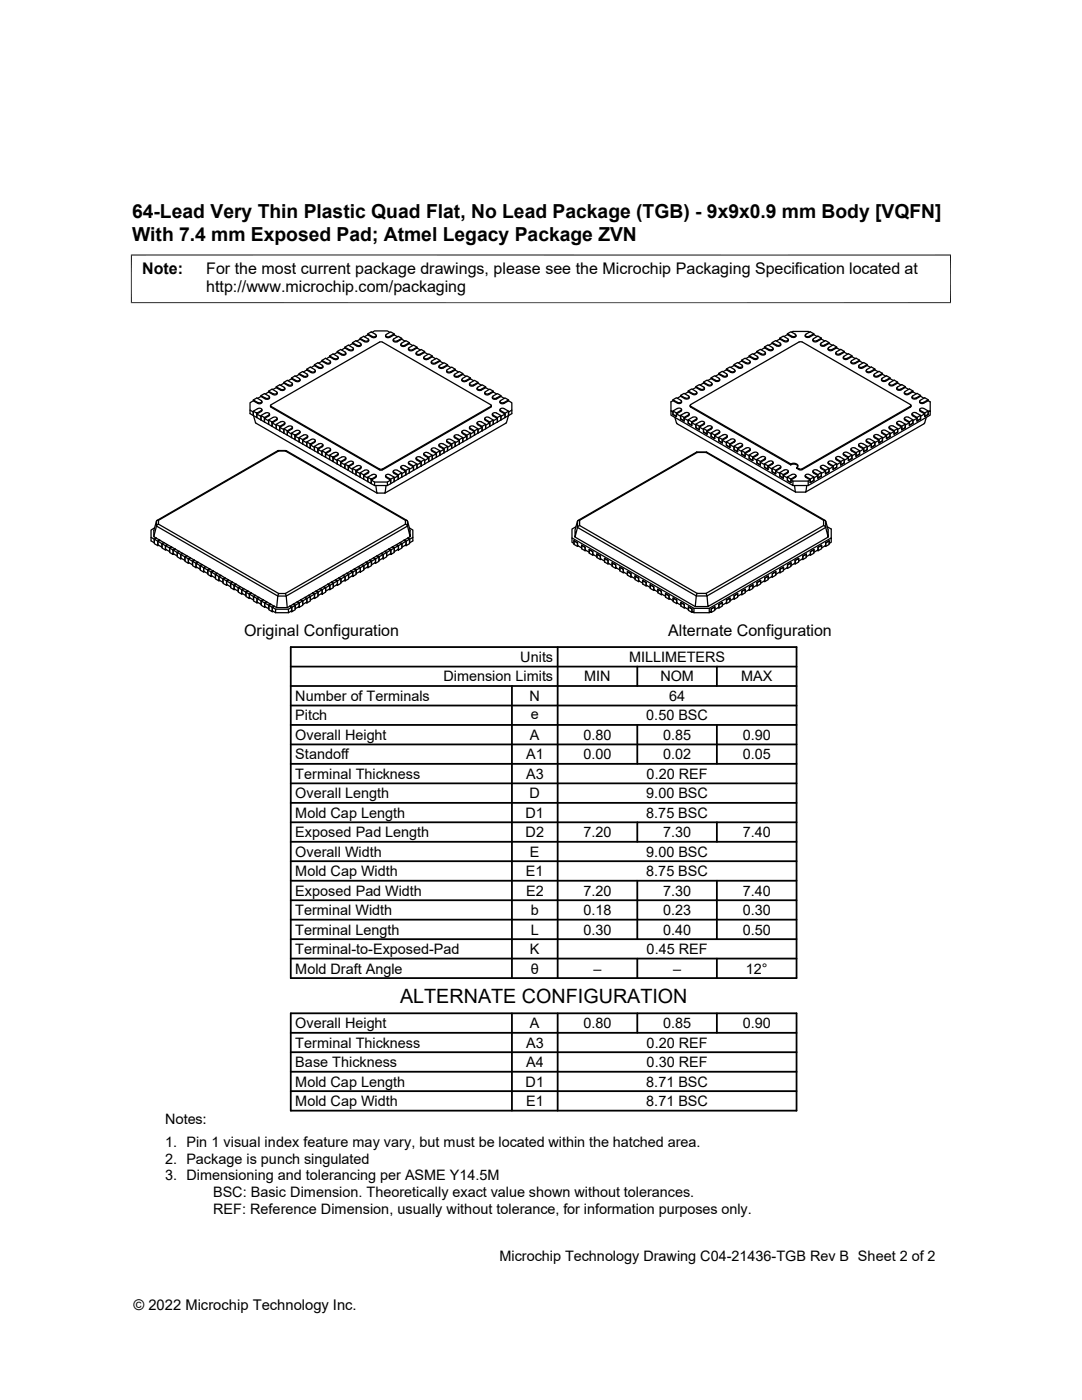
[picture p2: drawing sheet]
<svg xmlns="http://www.w3.org/2000/svg" width="216mm" height="279mm" viewBox="0 0 216 279" stroke-linecap="round" stroke-linejoin="round" font-family="sans-serif">
<g fill="none" stroke="#000" stroke-width=".25">
<path d="M50.5 79.8l.9 .5a.47 .47 0 0 0 .5 .1 .47 .47 0 0 0 .3-.3l-1-.7-.7 .4v.2M51.4 79.5l.7-.4 .8 .5M52.1 79l.8 .4M53.6 78.1l.9 .4a.47 .47 0 0 0 .5 .2 .47 .47 0 0 0 .3-.4l-1-.6-.7 .4v.1M53.6 79l-.8-.5-.7 .5v.1M53.6 79.1l.2 .1a.47 .47 0 0 1-.4 .4 .47 .47 0 0 1-.4-.2M53.8 79.2a.49 .49 0 0 1-.3 .5 .49 .49 0 0 1-.5-.1M54.4 77.7l.7-.3 .9 .5M55.1 77.2l.9 .5M55.3 78.4a.49 .49 0 0 1-.3 .4 .49 .49 0 0 1-.5-.1l-.9-.5-.7 .4M56.6 76.5v-.2l.7-.4 1 .6a.47 .47 0 0 1-.3 .4 .47 .47 0 0 1-.5-.1M56.6 76.3l.9 .5"/>
<path d="M56.7 77.3l-.9-.5-.7 .4v.2M56.7 77.3l.1 .1a.47 .47 0 0 1-.3 .4 .47 .47 0 0 1-.5-.1M56.8 77.5a.49 .49 0 0 1-.3 .4 .49 .49 0 0 1-.5 0M57.5 76l.7-.4 .8 .5M58.2 75.4l.8 .5a.47 .47 0 0 0 .5 .1 .47 .47 0 0 0 .3-.3l-.9-.7-.7 .4v.2M58.4 76.6a.49 .49 0 0 1-.3 .5 .49 .49 0 0 1-.6-.1l-.9-.5-.6 .4M59.7 74.7v-.2l.7-.4 1 .7a.47 .47 0 0 1-.4 .4 .47 .47 0 0 1-.4-.2M59.7 74.5l.9 .6M59.9 75.7a.51 .51 0 0 1-.3 .5 .51 .51 0 0 1-.6-.1M60.5 74.2l.7-.3 .9 .5M61.2 73.7l.9 .5a.47 .47 0 0 0 .5 .1 .47 .47 0 0 0 .3-.4l-.1-.1M61.4 74.8a.51 .51 0 0 1-.3 .5 .51 .51 0 0 1-.5-.1l-.9-.5-.7 .4"/>
<path d="M62.1 73.4l.6-.4 .9 .5M62.7 72.8l.9 .5a.47 .47 0 0 0 .5 .1 .47 .47 0 0 0 .3-.4l-1-.6-.7 .4v.2M62.8 73.8l-.9-.5-.7 .4v.2M62.9 74a.51 .51 0 0 1-.3 .4 .51 .51 0 0 1-.5-.1M63.6 72.5l.6-.4 .9 .5M64.2 71.9l.9 .5M64.4 73.1a.49 .49 0 0 1-.3 .4 .49 .49 0 0 1-.5-.1M65.1 71.6l.7-.4 .8 .5M65.8 71l.9 .5a.47 .47 0 0 0 .4 .1 .47 .47 0 0 0 .4-.3l-1-.7-.7 .4v.2M65.8 72l.1 .2a.47 .47 0 0 1-.3 .3 .47 .47 0 0 1-.5-.1M65.8 72l-.8-.5-.8 .4v.2M66 72.2a.49 .49 0 0 1-.3 .5 .49 .49 0 0 1-.6-.1"/>
<path d="M66.6 70.7l.7-.4 .9 .5M67.3 70.1l.9 .6M67.5 71.3a.49 .49 0 0 1-.3 .5 .49 .49 0 0 1-.5-.1M68.8 69.3l.9 .5a.47 .47 0 0 0 .5 .1 .47 .47 0 0 0 .3-.4l-1-.6-.7 .4v.1M68.9 70.3l-.9-.6-.7 .4v.2M68.9 70.3l.1 .1a.47 .47 0 0 1-.3 .4 .47 .47 0 0 1-.5-.1M69 70.5a.49 .49 0 0 1-.3 .4 .49 .49 0 0 1-.5-.1M69.7 69l.6-.4 .9 .5M70.3 68.4l.9 .5M70.5 69.6a.49 .49 0 0 1-.3 .4 .49 .49 0 0 1-.5-.1l-.9-.5-.6 .4M71.9 67.7v-.2l.7-.4 .9 .7a.47 .47 0 0 1-.3 .3 .47 .47 0 0 1-.5-.1M71.9 67.5l.8 .5"/>
<path d="M71.9 68.5l.1 .1a.47 .47 0 0 1-.3 .4 .47 .47 0 0 1-.5-.1M71.9 68.5l-.9-.5-.7 .4v.2M72.1 68.7a.49 .49 0 0 1-.3 .5 .49 .49 0 0 1-.6-.1M73.4 66.6l.9 .5a.47 .47 0 0 0 .4 .2 .47 .47 0 0 0 .4-.4l-1-.7-.7 .4v.2M73.6 68a.58 .58 0 0 1-.9 .2l-.8-.5-.7 .4M73.6 67.8v.2M74.2 66.3l.5-.3h2.6l.5 .3M75.1 67a.51 .51 0 0 1-.3 .4 .51 .51 0 0 1-.5-.1l-.9-.5-.7 .4M76.9 67a.5 .5 0 0 0 .3 .4 .5 .5 0 0 0 .6-.1l.9-.5 .6 .4M78.5 67.8a.5 .5 0 0 0 .3 .5 .5 .5 0 0 0 .5-.1l.9-.5 .6 .4M78.6 67.6l-.1 .2a.47 .47 0 0 0 .3 .3 .47 .47 0 0 0 .5-.1M78.7 66.6l-.7-.4-1 .7a.47 .47 0 0 0 .3 .4 .47 .47 0 0 0 .5-.2l.9-.5v.2"/>
<path d="M80 68.7a.51 .51 0 0 0 .3 .5 .51 .51 0 0 0 .5-.1l.9-.5 .7 .4M80.1 68.5l-.1 .1a.47 .47 0 0 0 .3 .4 .47 .47 0 0 0 .5-.1l.9-.5v.2M80.2 67.7v-.2l-.9 .5M80.2 67.5l-.7-.4-.9 .5M81.5 69.6a.52 .52 0 0 0 .3 .4 .52 .52 0 0 0 .5 0l.9-.6 .7 .4M81.7 68.4l-.7-.4-.9 .5M83 70.5v.1M83 70.6a.58 .58 0 0 0 .9 .2l.8-.5 .7 .4M83.2 70.3l-.1 .1a.47 .47 0 0 0 .3 .4 .47 .47 0 0 0 .5-.1l.8-.6v.2M83.2 69.3l-.7-.4-1 .6a.47 .47 0 0 0 .4 .4 .47 .47 0 0 0 .4-.1l.9-.5v.1M84.5 71.3a.51 .51 0 0 0 .3 .5 .51 .51 0 0 0 .6-.1M84.7 70.1l-.7-.4-.8 .6"/>
<path d="M86.1 72.2a.5 .5 0 0 0 .3 .5 .5 .5 0 0 0 .5-.1l.9-.5 .7 .4M86.3 71l-.7-.4-1 .7a.47 .47 0 0 0 .3 .3 .47 .47 0 0 0 .5-.1l.9-.5v.2M86.9 71.6l-.6-.4-.9 .5M87.6 73.1a.49 .49 0 0 0 .3 .4 .49 .49 0 0 0 .5-.1M87.8 71.9l-.7-.4-1 .7a.47 .47 0 0 0 .3 .3 .47 .47 0 0 0 .5-.1l.9-.5v.2M89.1 74a.49 .49 0 0 0 .3 .4 .49 .49 0 0 0 .5-.1M89.3 73v-.2l-.9 .5M89.3 72.8l-.7-.4-1 .6a.47 .47 0 0 0 .3 .4 .47 .47 0 0 0 .5-.1M90 73.4l-.7-.4-.9 .5M90.6 74.8a.49 .49 0 0 0 .3 .5 .49 .49 0 0 0 .6-.1M90.8 73.7l-.7-.4-1 .6a.47 .47 0 0 0 .4 .4 .47 .47 0 0 0 .4-.1l.9-.5v.2M91.5 74.2l-.7-.3-.8 .5"/>
<path d="M92.2 75.7a.49 .49 0 0 0 .3 .5 .49 .49 0 0 0 .5-.1M92.4 74.5l-.7-.4-1 .7a.47 .47 0 0 0 .3 .4 .47 .47 0 0 0 .5-.2M92.4 74.7v-.2l-.9 .6M93 75.1l-.6-.4-.9 .5M93.7 76.6a.49 .49 0 0 0 .3 .5 .49 .49 0 0 0 .5-.1l.9-.5 .7 .4M93.9 75.4l-.7-.4-1 .7a.47 .47 0 0 0 .3 .3 .47 .47 0 0 0 .5-.1l.9-.5v.2M94.5 76l-.6-.4-.9 .5M95.2 77.5v.2M95.2 77.7a.6 .6 0 0 0 .8 .2l.9-.5 .7 .3M95.4 77.3l-.2 .1a.47 .47 0 0 0 .4 .4 .47 .47 0 0 0 .4-.1l.9-.5v.2M95.4 76.3l-.7-.4-1 .6a.47 .47 0 0 0 .3 .4 .47 .47 0 0 0 .5-.1M95.4 76.5v-.2l-.9 .5"/>
<path d="M96.7 78.4a.51 .51 0 0 0 .3 .4 .51 .51 0 0 0 .6-.1l.8-.5 .7 .4M96.9 77.2l-.7-.4-.9 .5M98.2 79.2v.2M98.3 79.4a.6 .6 0 0 0 .8 .2l.8-.5 .7 .4M98.4 79.1l-.1 .1a.47 .47 0 0 0 .3 .4 .47 .47 0 0 0 .5-.2l.8-.4v.1M98.4 78.1l-.7-.4-.9 .6a.47 .47 0 0 0 .3 .4 .47 .47 0 0 0 .5-.2l.8-.4v.1M99.9 79l-.6-.5-.9 .5M101.5 79.8l-.7-.4-1 .7a.47 .47 0 0 0 .3 .3 .47 .47 0 0 0 .5-.1M101.5 80v-.2l-.9 .5M134.3 79.8l.7-.4 .8 .5M134.3 80v-.2l.8 .5M134.3 80l.8 .5"/>
<path d="M134.3 80l-.4 .2v1.8M135.8 79.1l-.7 .4M135.8 78.9l.7-.4 1 .6a.49 .49 0 0 1-.8 .3l-.9-.5v.2M135.8 79.1l.9 .5a.51 .51 0 0 0 .8-.4M135.8 79.9l.2 .1a.47 .47 0 0 1-.3 .4 .47 .47 0 0 1-.5-.1M137.3 78.2l-.6 .4M137.3 78.2v-.2l.9 .5M137.3 78.2l.9 .5M137.3 78l.7-.4 .9 .5M138.9 77.3l-.7 .4M138.9 77.3v-.1l.8 .5M138.9 77.3l.8 .5a.51 .51 0 0 0 .9-.4"/>
<path d="M138.9 77.2l.7-.4 .9 .6a.47 .47 0 0 1-.3 .4 .47 .47 0 0 1-.5-.2M138.9 78.1l.1 .2a.47 .47 0 0 1-.3 .3 .47 .47 0 0 1-.5-.1M139 78.3a.49 .49 0 0 1-.2 .5 .49 .49 0 0 1-.6-.1M140.4 76.5l-.7 .3M140.4 76.3l.7-.4 .9 .6a.47 .47 0 0 1-.3 .4 .47 .47 0 0 1-.5-.1l-.8-.5v.2M140.4 76.5l.8 .4a.53 .53 0 0 0 .9-.3M141.9 75.6l.9 .5a.53 .53 0 0 0 .8-.4M141.9 75.6l-.7 .3M141.9 75.4l.7-.4 .9 .5M141.9 75.6v-.2l.9 .5M143.4 74.7l.9 .5a.58 .58 0 0 0 .8-.2M143.4 74.7l-.7 .4"/>
<path d="M143.4 74.5l.7-.4 .9 .5M143.4 75.5l.2 .1a.47 .47 0 0 1-.4 .4 .47 .47 0 0 1-.4-.1M144.9 73.8l.9 .5M144.9 73.8l-.6 .4M144.9 73.6l.7-.4 1 .7a.48 .48 0 0 1-.8 .2l-.9-.5v.2M145 74.6l.1 .2a.47 .47 0 0 1-.3 .3 .47 .47 0 0 1-.5-.1l-.9-.5v.2M145.1 74.8v.2M146.5 72.9v-.2l.8 .6M146.5 72.9l.8 .5a.51 .51 0 0 0 .6 .1 .51 .51 0 0 0 .3-.5M146.5 72.9l-.7 .4M146.5 72.7l.7-.4 .8 .6M146.7 73.9a.51 .51 0 0 1-.3 .5 .51 .51 0 0 1-.6-.1"/>
<path d="M148 71.9l.7-.4 1 .6a.49 .49 0 0 1-.9 .3l-.8-.5v.2M148 72.1l.8 .5M148 72.1l-.7 .3M148 72.9l.1 .1a.47 .47 0 0 1-.3 .4 .47 .47 0 0 1-.5-.2M149.5 71.2v-.2l.9 .5M149.5 71.2l.9 .5M149.5 71l.7-.4 1 .6a.47 .47 0 0 1-.3 .4 .47 .47 0 0 1-.5-.1M149.5 71.2l-.7 .4M149.7 72.2a.49 .49 0 0 1-.3 .4 .49 .49 0 0 1-.5-.1M151 70.3l.9 .5a.51 .51 0 0 0 .8-.4M151 70.1l.7-.4 .9 .5M151 70.3l-.6 .4"/>
<path d="M151.2 71.3a.49 .49 0 0 1-.3 .5 .49 .49 0 0 1-.5-.1M152.5 69.2l.7-.4 1 .7a.47 .47 0 0 1-.3 .3 .47 .47 0 0 1-.5-.1M152.5 69.4v-.2l.9 .5M152.5 69.4l.9 .5M152.5 69.4l-.6 .4M152.6 70.2l.1 .2a.48 .48 0 0 1-.3 .3 .48 .48 0 0 1-.5-.1l-.9-.5v.2M154.1 68.4l.7-.4 .8 .5M154.1 68.5l.9 .5a.51 .51 0 0 0 .8-.3M154.1 68.5l-.7 .4M154.3 69.5a.49 .49 0 0 1-.3 .5 .49 .49 0 0 1-.6-.1M155.6 67.7v-.2l.9 .5M155.6 67.7l.9 .5a.53 .53 0 0 0 .8-.4"/>
<path d="M155.6 67.5l.7-.4 .9 .5M155.6 67.7l-.7 .4M155.6 68.5l.2 .1a.48 .48 0 0 1-.4 .4 .48 .48 0 0 1-.5-.1l-.8-.5v.1M157.1 66.8l.9 .5M157.1 66.6l.7-.4 1 .6a.47 .47 0 0 1-.3 .4 .47 .47 0 0 1-.5-.1l-.9-.5v.2M157.1 66.8l-.7 .4M157.1 67.6l.2 .1a.47 .47 0 0 1-.4 .4 .47 .47 0 0 1-.4-.1M158 66.3l.2-.2h3.1l.2 .2M158.8 66.9a.51 .51 0 0 1-.3 .5 .51 .51 0 0 1-.5-.1M160 68.3h-.6l-21.6 12.4-.1 .2 .1 .2M160.1 68.2l21.6 12.5 .1 .2-.1 .2M160.7 66.9a.49 .49 0 0 0 .3 .5 .49 .49 0 0 0 .5-.1"/>
<path d="M162.4 66.6l-.7-.4-.9 .5a.26 .26 0 0 0-.1 .3 .26 .26 0 0 0 .3 .2l.5-.1 .9-.5v.2M162.4 66.8l-.9 .5M162.4 66.8l.6 .4M163.9 68.5a.26 .26 0 0 0-.1 .3 .26 .26 0 0 0 .3 .1h.4l.9-.5v.1M163.9 67.5l-.7-.4-.9 .5a.26 .26 0 0 0-.1 .3 .26 .26 0 0 0 .4 .2l.4-.1M163.9 67.7l-.9 .5a.51 .51 0 0 1-.5 0 .51 .51 0 0 1-.3-.4M163.9 67.7v-.2l-.9 .5M163.9 67.7l.7 .4M165.2 69.5v.2M165.4 69.3a.26 .26 0 0 0-.1 .4 .26 .26 0 0 0 .3 .1h.4l.9-.6v.2M165.4 68.5l-.9 .5a.53 .53 0 0 1-.8-.3M165.4 68.4l-.7-.4-.8 .5"/>
<path d="M165.4 68.5l.7 .4M166.9 70.2a.26 .26 0 0 0-.1 .4 .26 .26 0 0 0 .3 .1l.5-.1 .9-.5v.2M166.9 69.4l-.8 .5a.58 .58 0 0 1-.9-.2M166.9 69.2l-.7-.4-.8 .5M166.9 69.4l.7 .4M168.5 70.1l-.7-.4-.9 .5M168.5 70.3l-.9 .5a.53 .53 0 0 1-.8-.4M168.5 70.3l.6 .4M169.8 72.2a.49 .49 0 0 0 .3 .4 .49 .49 0 0 0 .5-.1M170 71l-.7-.4-.9 .5a.26 .26 0 0 0-.1 .3 .26 .26 0 0 0 .3 .2l.5-.1 .9-.5v.2M170 71.2l-.9 .5a.51 .51 0 0 1-.5 0 .51 .51 0 0 1-.3-.4M170 71.2l.7 .4"/>
<path d="M171.5 71.9l-.7-.4-1 .6a.47 .47 0 0 0 .3 .4 .47 .47 0 0 0 .5-.1M171.5 72.1v-.2l-.9 .5M171.5 72.1l-.9 .5M171.5 72.1l.7 .3M172.8 73.9a.49 .49 0 0 0 .3 .5 .49 .49 0 0 0 .6-.1M173 72.7l-.7-.4-.8 .6a.26 .26 0 0 0-.1 .3 .26 .26 0 0 0 .3 .1l.4-.1M173 72.9l-.9 .5a.51 .51 0 0 1-.5 .1 .51 .51 0 0 1-.3-.5M173 72.9v-.2l-.8 .6M173 72.9l.7 .4M174.6 73.6l-.7-.4-.9 .5a.26 .26 0 0 0-.1 .4 .26 .26 0 0 0 .3 .1l.5-.1M174.6 73.8v-.2l-.9 .5M174.6 73.8l-.9 .5"/>
<path d="M174.6 73.8l.6 .4M176 75.5l-.1 .1a.47 .47 0 0 0 .3 .4 .47 .47 0 0 0 .5-.1M176.1 74.5l-.7-.4-1 .7a.47 .47 0 0 0 .3 .3 .47 .47 0 0 0 .5-.1l.9-.5v.2M176.1 74.7l-.9 .5a.51 .51 0 0 1-.8-.4M176.1 74.7l.6 .4M177.4 76.6v.2M177.6 76.4l-.2 .1a.47 .47 0 0 0 .4 .4 .47 .47 0 0 0 .4-.1l.9-.5v.2M177.6 75.6l-.9 .5a.51 .51 0 0 1-.8-.4M177.6 75.4l-.7-.4-.9 .5M177.6 75.6v-.2l-.9 .5M177.6 75.6l.7 .3M179.1 76.5l-.9 .4a.58 .58 0 0 1-.8-.1"/>
<path d="M179.1 76.3l-.7-.4-.9 .5M179.1 76.5l.7 .3M180.4 78.3v.2M180.6 78.1l-.1 .2a.47 .47 0 0 0 .3 .3 .47 .47 0 0 0 .5-.1l.9-.5v.2M180.6 77.2l-.7-.4-.9 .6a.47 .47 0 0 0 .3 .4 .47 .47 0 0 0 .5-.2M180.6 77.3l-.8 .5a.53 .53 0 0 1-.9-.4M180.6 77.3v-.1l-.8 .5M180.6 77.3l.7 .4M182.2 78.2l-.9 .5a.58 .58 0 0 1-.8-.2M182.2 78l-.7-.4-.9 .5M182.2 78.2l.6 .4M183.6 79.9l-.1 .1a.47 .47 0 0 0 .3 .4 .47 .47 0 0 0 .5-.1l.9-.5v.2"/>
<path d="M183.7 78.9l-.7-.4-1 .6a.47 .47 0 0 0 .3 .4 .47 .47 0 0 0 .5-.1l.9-.5v.2M183.7 79.1l-.9 .5a.53 .53 0 0 1-.8-.4M183.7 79.1l.7 .4M185.2 80l-.9 .5a.51 .51 0 0 1-.8-.4M185.2 79.8l-.7-.4-.9 .5M185.2 80l.4 .2v1.8M50.5 82.1l1.1-.6 .6 .1-.1 .4-.9 .5v.8l-.7-.4v-.8l.7 .4M50.6 83l.5 1.5 24.1 13.9h1.6M52.3 80.1a.49 .49 0 0 1-.3 .5 .49 .49 0 0 1-.6-.1l-.9-.5-.6 .4v1.5l.6 .3v.7l-.6-.3v-.7M52.3 81.7l-.1 .4-1 .5 .9 .5v.7l-.9-.5v-.7M52.9 82.4l-.8 .5M53 82.4h.4l.3 .1-.1 .3"/>
<path d="M53.6 83.8l1.1-.6 .5 .2v.3l-.9 .5v.9l-.7-.4v-.9l.7 .4M53.6 82.8l-.8 .5v.9l-.7-.4v-.9l.7 .4M53.8 82.6l-.1 .4-.9 .5 .8 .5v.7l-.8-.5v-.7M54 80.9l.1 .4 21.8 12.5h.4l21.6-12.5 .1-.4M54 80.8l21.7-12.5 .4-.1 21.9 12.7-21.7 12.7h-.4l-21.8-12.5zM55.3 83.5l-.1 .3-.9 .6 .8 .5v.7l-.8-.5v-.7M55.5 89.9l-24.2 14M55.5 89.9l.1 .1M55.5 89.9h1.5M55.6 90h1.3M55.6 90l-24 13.8M56 84.2l-.9 .5"/>
<path d="M56 84.2l.5-.1 .3 .3-1 .7v.9l-.7-.4v-.9l.7 .4M56.8 84.4l-.1 .3-.9 .6 .8 .4v.7l-.8-.4v-.7M56.9 90l24 13.8M57.1 89.9l24.1 14M57.1 89.9l-.2 .1M57.5 85.1l-.9 .5M57.5 85.1l.5-.1 .4 .3-1.1 .7v.8l-.7-.4v-.8l.7 .4M58.2 86.4l1-.5 .6 .1-.1 .4-.8 .4v.9l-.7-.4v-.9l.7 .4M58.4 85.3l-.1 .3-1 .5 .9 .5v.7l-.9-.5v-.7M59.7 87.3l1.1-.5 .5 .1v.3l-.9 .5v.9l-.7-.4v-.9l.7 .4M59.7 86.5l-.8 .5 .8 .5v.7l-.8-.5v-.7M59.9 86.1l-.2 .4"/>
<path d="M61.4 87l-.1 .4-.9 .5 .8 .5v.7l-.8-.5v-.7M62.7 89.1l1.1-.6 .6 .1-.1 .4-.9 .5v.9l-.7-.4v-.9l.7 .4M62.8 88.1v-.3l-.5-.2-1.1 .6M62.8 88.1l-.9 .5v.9l-.7-.4v-.9l.7 .4M62.8 88.3l-.9 .5 .8 .5v.7l-.8-.5v-.7M62.9 87.9l-.1 .4M64.4 88.8l-.1 .3-.9 .6 .8 .4v.7l-.8-.4v-.7M65.1 89.5l-.9 .5M65.1 89.5l.5-.1 .3 .1-.1 .4M65.8 90.8l1.1-.5 .5 .1v.3l-.9 .5v.9l-.7-.4v-.9l.7 .4M65.8 89.9l-.8 .5v.8l-.8-.4v-.8l.8 .4M65.8 90l-.8 .6 .8 .4v.7l-.8-.5v-.6"/>
<path d="M66 89.7l-.2 .3M67.5 90.6l-.1 .3-.9 .5 .8 .5v.7l-.8-.5v-.7M68.2 91.2l-.9 .5M68.2 91.2l.4-.1 .3 .2v.3M68.9 91.6l-.9 .5v.9l-.7-.4v-.9l.7 .4M69 91.4l-.1 .3-.9 .6 .8 .5v.7l-.8-.5v-.7M69.7 92.1l-.9 .5M69.7 92.1l.5-.1 .3 .3-1 .7v.9l-.7-.4v-.9l.7 .4M70.5 92.3l-.1 .3-.9 .6 .8 .5v.7l-.8-.5v-.7M71.2 93l-.9 .5M71.2 93l.5-.1 .4 .3-1.1 .7v.9l-.7-.4v-.9l.7 .4M72.1 93.2l-.1 .3-1 .6 .9 .4v.7l-.9-.4v-.7"/>
<path d="M72.7 93.9l.5-.1 .4 .3-1 .7v.8l-.7-.4v-.8l.7 .4M72.7 93.9l-.8 .5M73.4 95.2l1.1-.5 .5 .1v.3l-.9 .5v.9l-.7-.4v-.9l.7 .4M73.6 94.2l-1 .7 .8 .5v.7l-.8-.5v-.7M73.6 94.1v.1M74.1 95.8v.7l.6 .4h2.6l.7-.4M74.7 96.2v.7M75 95.3l-.9 .5 .6 .4h2.6l.7-.4-.9-.5M75 96.9l.2 1.4M75.1 94.9l-.2 .4M75.2 98.3v.1M76.9 98.3l-.1 .1"/>
<path d="M76.9 94.9l.2 .4M77 94.8l.6-.1 1.1 .5v.9l-.7 .4v-.9l-1-.5zM77 96.9l-.1 1.4M77.3 96.2v.7M78 95.8v.7M78.5 94.1l.1 .3M78.6 94.3l.9 .5v.8M78.6 94.4l.9 .5-.8 .5v.7l.8-.5M78.7 95.2l-.7 .4M79.3 93.9a.47 .47 0 0 0-.5-.1 .47 .47 0 0 0-.3 .3l.1 .2M79.3 93.9l.9 .5v.8l-.7 .4M79.5 94.9v.7"/>
<path d="M80 93.2l.1 .4 .9 .5-.8 .4v.7l.8-.4M80.1 93l.5-.1 1.1 .6v.9l-.7 .4v-.9l-.9-.6zM80.2 94.4l-.7 .4M81 94.1v.7M81.5 92.3l.1 .4 .9 .5-.8 .5v.7l.8-.5M81.7 93.5l-.7 .4M82.3 92.1a.47 .47 0 0 0-.4-.1 .47 .47 0 0 0-.4 .4l1 .6v.9M82.3 92.1l.9 .5v.9l-.7 .4M82.5 93.2v.7M83 91.4v.2M83 91.6l.2 .2M83.2 91.8l.8 .5-.8 .5v.7l.8-.5"/>
<path d="M83.2 91.6l.8 .5v.9M83.2 91.6l-.1-.1a.47 .47 0 0 1 .3-.4 .47 .47 0 0 1 .5 .1l.8 .5v.9l-.7 .4M83.2 92.6l-.7 .4M84 92.3v.7M84.5 90.6l.2 .3 .9 .5-.9 .5v.7l.9-.5M84.6 90.4l.6-.1 1.1 .5v.9l-.7 .4v-.9l-1-.5zM84.7 91.7l-.7 .4M85.6 91.4v.7M86.1 89.7l.1 .3 .9 .6-.8 .4v.7l.8-.5M86.2 89.9l-.1-.2a.47 .47 0 0 1 .3-.4 .47 .47 0 0 1 .5 .2l.9 .5v.8l-.7 .4M86.2 89.9l.9 .5v.8M86.3 90.8l-.7 .4"/>
<path d="M87.1 90.6v.6M87.6 88.8l.1 .3 .9 .6-.8 .4v.7l.8-.4M87.8 90l-.7 .4M88.4 88.6a.47 .47 0 0 0-.5-.1 .47 .47 0 0 0-.3 .4l1 .6v.9M88.4 88.6l.9 .5v.9l-.7 .4M88.6 89.7v.7M89.1 87.9l.2 .4M89.2 87.8l.5-.2 1.1 .6v.9l-.7 .4v-.9l-.9-.6zM89.3 88.3l.8 .5-.8 .5v.7l.8-.5M89.3 89.1l-.7 .4M90.1 88.8v.7M90.6 87l.1 .4 1 .5-.9 .5v.7l.9-.5"/>
<path d="M90.8 88.2l-.7 .4M91.5 86.8a.47 .47 0 0 0-.5-.1 .47 .47 0 0 0-.3 .4l1 .6v.9M91.5 86.8l.9 .5v.9l-.7 .4M91.7 87.9v.7M92.2 86.1l.1 .4M92.2 86l.6-.1 1.1 .5v.9l-.7 .4v-.9l-1-.5zM92.3 86.5l.9 .5-.8 .5v.7l.8-.5M92.4 87.3l-.7 .4M93.2 87v.7M93.7 85.3l.1 .3 .9 .5-.8 .5v.7l.8-.5M93.9 86.4l-.7 .4M94.5 85.1a.47 .47 0 0 0-.5-.1 .47 .47 0 0 0-.3 .3l1 .7v.8"/>
<path d="M94.5 85.1l.9 .5v.8l-.7 .4M94.7 86.1v.7M95.2 84.4v.2M95.2 84.6l.2 .2M95.3 84.8l.9 .5-.8 .4v.7l.8-.4M95.3 84.6l.9 .5v.9M95.4 85.6l-.7 .4M96 84.2l.9 .5v.9l-.7 .4M96 84.2a.47 .47 0 0 0-.4-.1 .47 .47 0 0 0-.4 .4l.2 .1M96.2 85.3v.7M96.7 83.5l.2 .4 .8 .5-.8 .5v.7l.8-.5M96.8 83.4l.5-.2 1.1 .6v.9l-.7 .4v-.9l-.9-.6z"/>
<path d="M96.9 84.7l-.7 .4M97.7 84.4v.7M98.2 82.6v.2M98.3 82.8l.1 .2M98.4 83l.9 .5-.9 .5v.7l.9-.5M98.4 82.8l.9 .5v.9M98.4 83.8l-.7 .4M99.1 82.4a.47 .47 0 0 0-.5-.1 .47 .47 0 0 0-.3 .4l.1 .1M99.1 82.4l.8 .5v.9l-.6 .4M99.3 83.5v.7M99.8 81.7v.4l1 .5-.9 .5v.7l.9-.5M99.8 80.1a.49 .49 0 0 0 .2 .5 .49 .49 0 0 0 .6-.1"/>
<path d="M99.9 82.9l-.6 .4M100.6 81.6a.47 .47 0 0 0-.5-.2 .47 .47 0 0 0-.3 .4l1 .7v.8M100.6 81.6l.9 .5v.8l-.7 .4M100.6 80.5l.9-.5 .6 .4v1.5l-.6 .3v.7l.6-.4v-.6M100.8 82.6v.7M101.5 83l-.6 1.5-24.1 13.9M101.5 82.1l-.7 .4M134.3 82l.7 .4M134.7 83.3l.4 1.2 23.6 13.7-.2-1.3M135 82.6l.8 .5v.5l.7 .4M135 83.1l-.7-.4v-.5l-.4-.2v.8l24.3 14.1v-.9l-.4-.2M135.1 81.5l-.8 .5v.7l.7 .4"/>
<path d="M135.2 81.5l.4-.1 .4 .3-1 .7v.7M135.8 82.9l.7 .4M135.8 82.1l-.8 .5v.5M136 80.1a.49 .49 0 0 1-.3 .5 .49 .49 0 0 1-.5-.1M136 81.7l-.2 .4M136.5 83.5l.8 .4v.6l.7 .4M137.3 83.8l.7 .4M137.4 82.8l-.9 .5v.7M137.4 82.8l.1-.4-.6-.1-1.1 .6v.7l.7 .4M137.5 82.6l-.1 .3-.9 .6v.5M137.7 80.9l.1 .4 20 11.5M137.8 81.1l20 11.5v.2"/>
<path d="M138 84.3l.9 .5v.6l.7 .4M138.2 83.3l-.9 .5v.7l.7 .4M138.2 83.3l.5-.1 .3 .3-1 .7v.7M138.9 84.6l1.1-.5h.3l.3 .2-1 .8v.7l-.7-.4zM138.9 84.6l.7 .5M139 90.2h2M139 83.5l-.1 .4-.9 .4v.6M139.1 90.3h-.1l-23.7 13.6M139.6 85.2l.8 .5v.5l.7 .4M140.4 85.5l.7 .4M140.6 84.3l-.1 .4-.9 .5v.6M140.9 90.3h.1l23.7 13.6"/>
<path d="M141.1 86.1l.8 .5v.5l.7 .4M141.2 85h.5l.4 .2-1 .7v.7M141.2 85l-.8 .5v.7l.7 .4M141.9 86.4l1.1-.6 .4 .1 .2 .2-1 .7v.7l-.7-.4zM141.9 86.4l.7 .4M142.1 85.2l-.2 .4-.8 .5v.5M142.6 87l.8 .5v.5l.7 .4M143.4 87.3l.7 .4M143.6 86.1l-.1 .3-.9 .6v.5M144.1 87.9l.8 .4v.6l.7 .4M144.9 88.2l.7 .4M145 87.2l.1-.4-.6-.1-1.1 .6v.7l.7 .4"/>
<path d="M145 87.4l-.9 .5v.5M145 87.2l-.9 .5v.7M145.1 87.2l-.1 .2M145.1 87v.2M145.6 88.8l.9 .4v.5l.7 .4M146.5 89l.7 .5M146.5 88.1l.1-.4-.6-.1-1.1 .6v.7l.7 .4M146.5 88.1l-.9 .5v.7M146.7 87.9l-.2 .3-.9 .6v.5M147.2 89.6l.8 .5v.5l.7 .4M148 89.9l.7 .4M148 88.9l.1-.3-.5-.1-1.1 .5v.7l.7 .4"/>
<path d="M148 88.9l-.8 .6v.6M148 89.1l-.8 .5v.5M148.2 88.8l-.2 .3M148.7 90.5l.8 .5v.5l.7 .4M149.5 90.8l.7 .4M149.5 89.8l.1-.3-.5-.2-1.1 .6v.7l.7 .4M149.5 89.8l-.8 .5v.7M149.7 89.6l-.1 .4-.9 .5v.5M150.2 91.4l.8 .5v.5l.7 .4M150.4 90.3l-.9 .5v.7l.7 .4M150.4 90.3l.5-.1 .3 .3-1 .7v.7M151 91.7l1.1-.6h.4l.2 .3-1 .7v.7l-.7-.4z"/>
<path d="M151 91.7l.7 .4M151.2 90.5l-.1 .4-.9 .5v.5M151.7 92.3l.8 .4v.6l.7 .4M152.5 92.6l.7 .4M152.7 91.4v.3l-1 .6v.5M153.2 93.1l.9 .5v.5l.7 .5M153.4 92.1l-.9 .5v.7l.7 .4M153.4 92.1l.5-.1 .3 .1-.1 .4M154.1 93.5l1.1-.6h.4l.2 .2-1 .8v.7l-.7-.5zM154.1 93.5l.7 .4M154.1 92.5l-.9 .5v.7M154.3 92.3l-.2 .3-.9 .5v.6"/>
<path d="M154.8 94l.8 .5v.5l.7 .4M155.6 94.3l.7 .4M155.8 93.1l-.1 .4-.9 .5v.6M156.3 94.9l.8 .5v.5l.7 .4M157.1 95.2l.7 .4M157.1 94.2l.1-.3-.5-.2-1.1 .6v.7l.7 .4M157.2 94.2l-.9 .5v.7M157.2 94.4l-.9 .5v.5M157.3 94l-.2 .4M157.8 92.6a.96 .96 0 0 1 1.4 .4l-.2 .3M157.8 92.8a1.07 1.07 0 0 1 1.4 .2M158 94.7l-.9 .5v.7l.7 .4"/>
<path d="M158 94.7l.5-.1 .3 .3-1 .7v.7M158.2 96h3.1M158.7 98.2h2M158.8 94.9l-.1 .4-.9 .5v.5M160 93.6h-.5l-.5-.3v.2l.5 .3 .5-.1M160.7 94.9l.1 .4 .9 .5v.5M161 96.9l-.3 1.3M161.3 96v.9h-3.1M161.5 94.7a.47 .47 0 0 0-.5-.1 .47 .47 0 0 0-.3 .4l1 .6v.7M161.5 94.7l.9 .5v.7M161.7 95.8l-.4 .2M162.2 94l.1 .4 .9 .5v.5"/>
<path d="M162.4 95.2l-.7 .4M162.4 95.9l-.7 .4M163.2 94.9l-.8 .5v.5M163.7 93.1l.2 .4 .8 .5v.6M163.9 95v-.7l-.9-.5a.48 .48 0 0 0-.8 .3l1 .6v.7M163.9 94.3l-.7 .4M163.9 95l-.7 .4M164.7 94l-.8 .5v.5M165.2 92.3v.1M165.2 92.4l.2 .2M165.4 92.5l.8 .5v.7M165.4 92.6l.8 .5v.6"/>
<path d="M165.4 93.5l-.7 .4M165.4 94.1l-.7 .5M165.4 94.1v-.6l-.9-.6a.47 .47 0 0 0-.4-.1 .47 .47 0 0 0-.4 .4l1 .7v.7M166.1 92.1l.8 .5v.7M166.1 92.1a.47 .47 0 0 0-.5-.1 .47 .47 0 0 0-.3 .3l.1 .2M166.2 93.1l-.8 .5v.5M166.8 91.4l.1 .4 .9 .5v.5M166.9 92.6l-.7 .4M166.9 93.3l-.7 .4M167.8 92.3l-.9 .4v.6M168.3 90.5l.1 .4 .9 .5v.5M168.5 92.4v-.7l-.9-.5a.47 .47 0 0 0-.5-.1 .47 .47 0 0 0-.3 .3l1 .7v.7"/>
<path d="M168.5 91.7l-.7 .4M168.5 92.4l-.7 .4M169.1 90.3a.47 .47 0 0 0-.5-.1 .47 .47 0 0 0-.3 .4l1 .6v.7M169.1 90.3l.9 .5v.7M169.3 91.4l-.8 .5v.5M169.8 89.6l.1 .4 .9 .5v.5M169.9 89.8l.9 .5v.7M170 90.8l-.7 .4M170 91.5l-.7 .4M170.6 89.4a.47 .47 0 0 0-.5-.1 .47 .47 0 0 0-.3 .4l.1 .1M170.6 89.4l.9 .5v.7M170.8 90.5l-.8 .5v.5"/>
<path d="M171.3 88.8l.2 .3M171.5 89.1l.8 .5v.5M171.5 89.9l-.7 .4M171.5 90.6l-.7 .4M172.3 89.6l-.8 .5v.5M172.8 87.9l.1 .3 1 .6v.5M173 88.1l.9 .5v.7M173 89l-.7 .5M173 89.7l-.7 .4M173 89.7v-.7l-.8-.5a.49 .49 0 0 0-.9 .3l1 .7v.6M173.7 87.7a.47 .47 0 0 0-.5-.1 .47 .47 0 0 0-.3 .3l.1 .2M173.7 87.7l.9 .5v.7"/>
<path d="M173.9 88.8l-.9 .4v.5M174.4 87l.1 .4M174.5 87.4l.9 .5v.5M174.6 88.2l-.7 .4M174.6 88.9l-.7 .4M175.4 87.9l-.8 .4v.6M175.9 86.1l.1 .4 .9 .5v.5M176.1 88v-.7l-.9-.5a.49 .49 0 0 0-.8 .3l1 .6v.7M176.1 87.3l-.7 .4M176.1 88l-.7 .4M176.9 87l-.8 .5v.5M177.4 85.2v.2"/>
<path d="M177.4 85.4l.2 .2M177.5 85.4l.9 .5v.7M177.5 85.6l.9 .5v.5M177.6 87.1v-.7l-.9-.5a.48 .48 0 0 0-.4-.1 .48 .48 0 0 0-.4 .4l1 .6v.7M177.6 86.4l-.7 .4M177.6 87.1l-.7 .4M178.2 85l.9 .5v.7M178.2 85a.47 .47 0 0 0-.4-.1 .47 .47 0 0 0-.4 .4l.2 .1M178.4 86.1l-.8 .5v.5M178.9 84.3l.2 .4 .8 .5v.6M179.1 85.5l-.7 .4M179.1 86.2l-.7 .4"/>
<path d="M179.9 85.2l-.8 .5v.5M180.4 83.5v.2M180.5 83.7l.1 .1M180.6 83.9l.9 .4v.6M180.6 83.7l.9 .5v.7M180.6 85.4l-.7 .4M180.6 85.4v-.8l-.8-.4a.47 .47 0 0 0-.5-.2 .47 .47 0 0 0-.3 .4l.9 .7v.7M180.6 84.6l-.7 .5M181.3 83.3l.9 .5v.7M181.3 83.3a.47 .47 0 0 0-.5-.1 .47 .47 0 0 0-.3 .3l.1 .2M181.5 84.3l-.9 .5v.6M181.7 81.1l-21.6 12.5"/>
<path d="M181.8 80.9l-.1 .4-21.6 12.4M182 82.6l.1 .4 .9 .5v.5M182.1 82.8l.9 .5v.7M182.1 82.8l-.1-.1a.47 .47 0 0 1 .3-.4 .47 .47 0 0 1 .5 .1l.9 .5v.7M182.2 84.5l-.7 .4M182.2 83.8l-.7 .4M183 83.5l-.8 .4v.6M183.5 81.7l.1 .4M183.6 82.1l.9 .5v.5M183.7 83.6l-.7 .4M183.7 82.9l-.7 .4M184.4 84.6l-23.6 13.6"/>
<path d="M184.5 84.4l-.1 .1M184.5 82.6l-.8 .5v.5M184.8 83.3l-.3 1.1M185.2 82.7v-.7l-.9-.5a.49 .49 0 0 0-.8 .3l1 .6v.7M185.2 82.7v-.5l.4-.2v.8l-24.3 14.1M185.2 82.7l-.7 .4M185.2 82l-.7 .4M30.1 107.3v.6l.7 .4v-.7l.4-.2M30.8 107.6l.7 .4v.9l-.7-.4zM30.8 105.4l-.7 .4v1.5l.7 .3 .4-.2M31.2 107.4l.7 .4M31.2 105l-.5 2.1 .5 .3"/>
<path d="M31.2 104l-.5 1.9v1.2M31.2 104v1M31.2 105l24.2 14h1.7M31.6 104.6l-.4 .4M31.6 103.8l-.4 .2M31.6 103.8v.8M31.6 104.6l24 13.8M31.7 108.8l-.2 .1M31.9 107.8l-.4 .2 .8 .5 .4-.2M31.9 107.8l.8 .5M31.9 107.8l-.4 .2v.7l.8 .5v-.7l.4-.2M32.3 108.5l.7 .4v.9l-.7-.4z"/>
<path d="M32.7 108.3l.7 .4M33.2 109.7l-.2 .1M33.4 108.7l-.4 .2 .8 .5 .4-.2M33.4 108.7l.8 .5M33.4 108.7l-.4 .2v.7l.8 .5v-.7l.4-.2M33.8 109.4l.7 .4v.9l-.7-.4zM34.2 109.2l.7 .4M34.7 110.6l-.2 .1M34.9 109.6l-.4 .2 .9 .5 .4-.3M34.9 109.6l.9 .4M34.9 109.6l-.4 .2v.7l.9 .5v-.7l.4-.3M35.4 110.3l.7 .4v.8l-.7-.4z"/>
<path d="M35.8 110l.6 .4M36.2 111.4l-.1 .1M36.4 110.4l-.3 .3 .8 .4 .4-.2M36.4 110.4l.9 .5M36.4 110.4l-.3 .3v.7l.8 .4v-.7l.4-.2M36.9 111.1l.7 .4v.9l-.7-.4zM37.3 110.9l.7 .4M37.7 112.3l-.1 .1M38 111.3l-.4 .2 .8 .5 .4-.2M38 111.3l.8 .5M38 111.3l-.4 .2v.7l.8 .5v-.7l.4-.2M38.4 112l.7 .4v.9l-.7-.4z"/>
<path d="M38.8 111.8l.7 .4M39.3 113.2l-.2 .1M39.5 112.2l-.4 .2 .8 .5 .4-.2M39.5 112.2l.8 .5M39.5 112.2l-.4 .2v.7l.8 .5v-.7l.4-.2M39.9 112.9l.7 .4v.9l-.7-.4zM40.3 112.7l.7 .4M40.8 114.1l-.2 .1M41 113.1l-.4 .2 .9 .5 .3-.2M41 113.1l.8 .5M41 113.1l-.4 .2v.7l.9 .5v-.7l.3-.2M41.5 113.8l.7 .4v.9l-.7-.5z"/>
<path d="M41.8 113.6l.7 .4M42.3 115l-.1 .1M42.5 114l-.3 .2 .8 .4 .4-.2M42.5 114l.9 .4M42.5 114l-.3 .2v.7l.8 .5v-.8l.4-.2M43 114.6l.7 .5v.8l-.7-.4zM43.4 114.4l.7 .4M43.8 115.8l-.1 .1M44.1 114.8l-.4 .3 .8 .4 .4-.2M44.1 114.8l.8 .5M44.1 114.8l-.4 .3v.7l.8 .4v-.7l.4-.2M44.5 115.5l.7 .4v.9l-.7-.4z"/>
<path d="M44.9 115.3l.7 .4M45.4 116.7l-.2 .1M45.6 115.7l-.4 .2 .8 .5 .4-.2M45.6 115.7l.8 .5M45.6 115.7l-.4 .2v.7l.8 .5v-.7l.4-.2M46 116.4l.7 .4v.9l-.7-.4zM46.4 116.2l.7 .4M46.9 117.6l-.2 .1M47.1 116.6l-.4 .2 .8 .5 .4-.2M47.1 116.6l.8 .5M47.1 116.6l-.4 .2v.7l.8 .5v-.7l.4-.2M47.5 117.3l.7 .4v.9l-.7-.4z"/>
<path d="M47.9 117.1l.7 .4M48.4 118.5l-.2 .1M48.6 117.5l-.4 .2 .9 .5 .3-.3M48.6 117.5l.8 .4M48.6 117.5l-.4 .2v.7l.9 .5v-.7l.3-.3M49.1 118.2l.7 .4v.8l-.7-.4zM49.4 117.9l.7 .4M49.9 119.4h-.1M50.1 118.3l-.3 .3 .8 .4 .4-.2M50.1 118.3l.9 .5M50.1 118.3l-.3 .3v.7l.8 .4v-.7l.4-.2M50.6 119l.7 .4v.9l-.7-.4z"/>
<path d="M51 118.8l.7 .4M51.7 119.2l-.4 .2 .8 .5 .4-.2M51.7 119.2l.8 .5M51.7 119.2l-.4 .2v.7l.8 .5v-.7l.4-.2M52.1 119.9l.7 .4v.9l-.7-.4zM52.5 119.7l.7 .4M55.6 118.4l-.4 2.9h2.1l-.2-2.3M55.6 118.4h1.3M56.9 118.4l.2 .6M60 119.7l-.7 .4M60.9 119.2l-.9 .5M60.9 119.2l.3 .2-.8 .5-.4-.2"/>
<path d="M60.9 119.2l.3 .2v.7l-.8 .5v-.7l-.4-.2M61.6 118.8l-.7 .4M62.4 118.3l.4 .3v.7l-.9 .4v-.7l-.3-.2M62.4 118.3l-.8 .5M62.4 118.3l.4 .3-.9 .4-.3-.2M62.6 119.4h.2v-.8l.7-.4v.8l-.7 .4M63.1 117.9l-.7 .4M63.9 117.5l-.8 .4M63.9 117.5l.4 .2-.8 .5-.4-.3M63.9 117.5l.4 .2v.7l-.8 .5v-.7l-.4-.3M64.1 118.5l.2 .1v-.9l.7-.4v.9l-.7 .4M64.6 117.1l-.7 .4"/>
<path d="M65.4 116.6l.4 .2v.7l-.8 .5v-.7l-.4-.2M65.4 116.6l-.8 .5M65.4 116.6l.4 .2-.8 .5-.4-.2M65.7 117.6l.1 .1v-.9l.7-.4v.9l-.7 .4M66.1 116.2l-.7 .4M67 115.7l-.9 .5M67 115.7l.3 .2-.8 .5-.4-.2M67 115.7l.3 .2v.7l-.8 .5v-.7l-.4-.2M67.2 116.7l.1 .1v-.9l.7-.4v.9l-.7 .4M67.6 115.3l-.6 .4M68.5 114.8l.4 .3v.7l-.9 .4v-.7l-.4-.2M68.5 114.8l-.9 .5"/>
<path d="M68.5 114.8l.4 .3-.9 .4-.4-.2M68.7 115.8l.2 .1v-.8l.7-.5v.9l-.7 .4M69.2 114.4l-.7 .4M70 114l-.8 .4M70 114l.4 .2-.8 .4-.4-.2M70 114l.4 .2v.7l-.8 .5v-.8l-.4-.2M70.2 115l.2 .1v-.9l.7-.4v.8l-.7 .5M70.7 113.6l-.7 .4M71.5 113.1l.4 .2v.7l-.8 .5v-.7l-.4-.2M71.5 113.1l-.8 .5M71.5 113.1l.4 .2-.8 .5-.4-.2M71.7 114.1l.2 .1v-.9l.7-.4v.9l-.7 .4"/>
<path d="M72.2 112.7l-.7 .4M73 112.2l-.8 .5M73 112.2l.4 .2v.7l-.8 .5v-.7l-.4-.2M73 112.2l.4 .2-.8 .5-.4-.2M73.3 113.2l.1 .1v-.9l.7-.4v.9l-.7 .4M73.7 111.8l-.7 .4M74.5 111.3l.4 .2v.7l-.8 .5v-.7l-.4-.2M74.5 111.3l-.8 .5M74.5 111.3l.4 .2-.8 .5-.4-.2M74.8 112.3l.1 .1v-.9l.7-.4v.9l-.7 .4M75.2 110.9l-.7 .4M76.1 110.4l.4 .3v.7l-.9 .4v-.7l-.4-.2"/>
<path d="M76.1 110.4l-.9 .5M76.1 110.4l.4 .3-.9 .4-.4-.2M76.3 111.4l.2 .1v-.8l.7-.4v.8l-.7 .4M76.8 110l-.7 .4M77.6 109.6l.4 .2v.7l-.8 .5v-.7l-.4-.3M77.6 109.6l-.8 .4M77.6 109.6l.4 .2-.8 .5-.4-.3M77.8 110.6l.2 .1v-.9l.7-.4v.9l-.7 .4M78.3 109.2l-.7 .4M79.1 108.7l.4 .2v.7l-.8 .5v-.7l-.4-.2M79.1 108.7l-.8 .5M79.1 108.7l.4 .2-.8 .5-.4-.2"/>
<path d="M79.4 109.7l.1 .1v-.9l.7-.4v.9l-.7 .4M79.8 108.3l-.7 .4M80.6 107.8l.4 .2v.7l-.8 .5v-.7l-.4-.2M80.6 107.8l-.8 .5M80.6 107.8l.4 .2-.8 .5-.4-.2M80.9 108.8l.1 .1v-.9l.7-.4v.9l-.7 .4M80.9 104.6l.4 .4M80.9 103.8l.4 .2M80.9 104.6l-24 13.8M80.9 103.8v.8M81.3 104l.5 1.9v1.2l-.5-2.1M81.3 104v1"/>
<path d="M81.3 105l-24.2 14M81.7 105.4l.7 .4v1.5l-.7 .3-.4-.2 .5-.3M82.4 107.3v.6l-.7 .4v-.7l-.4-.2-.7 .4M114.5 107.9l.7 .4v.8l.2-.2M114.5 107.9v.7l.7 .5M114.5 107.9l.7 .4v.6l.9 .4M114.5 108.5l-.4-.3v-.8l24.4 14v.9l-.4-.3v-.5l-.7-.4M114.7 107.2l24 13.9M114.9 105.1l-.8 .5v1.8M115.2 105.3l23.7 13.6M115.2 104v1.3l-.5 1.9v-1.5zM115.7 104.9l-.4 .3"/>
<path d="M115.7 103.9l-.4 .1M115.7 104.9l23.4 13.5M115.7 103.8v1.1M115.7 103.8l23.4-13.5h1.8l23.4 13.5M116.1 108.8l.7 .4v.7l.1-.1M116.1 108.8v.7l.7 .4M116.1 108.8l.7 .4v.5l.8 .5M117.6 109.7l.7 .4v.7l.1-.1M117.6 109.7l.7 .4v.5l.8 .5M117.6 109.7v.7l.7 .4M119.1 110.6l.7 .4v.7l.2-.1M119.1 110.6v.7l.7 .4"/>
<path d="M119.1 110.6l.7 .4v.5l.8 .5M120.6 111.4l.7 .4v.8l.2-.1M120.6 111.4v.8l.7 .4M120.6 111.4l.7 .4v.6l.9 .5M122.2 112.3l.7 .4v.7l.1-.1M122.2 112.3v.7l.7 .4M122.2 112.3l.7 .4v.6l.8 .4M123.7 113.2l.7 .4v.7l.1-.1M123.7 113.2l.7 .4v.5l.8 .5M123.7 113.2v.7l.7 .4M125.2 114.1l.7 .4v.7l.1-.1M125.2 114.1v.7l.7 .4"/>
<path d="M125.2 114.1l.7 .4v.5l.8 .5M126.7 115l.7 .4v.7l.2-.1M126.7 115v.7l.7 .4M126.7 115l.7 .4v.5l.8 .5M128.2 115.8l.7 .4v.7h.2M128.2 115.8v.7l.7 .4M128.2 115.8l.7 .4v.6l.9 .4M129.8 116.7l.6 .4v.7h.2M129.8 116.7l.7 .4v.5l.8 .5M129.8 116.7v.7l.6 .4M131.3 117.6l.7 .4v.7l.1-.1M131.3 117.6v.7l.7 .4"/>
<path d="M131.3 117.6l.7 .4v.5l.8 .5M132.8 118.5l.7 .4v.7l.1-.1M132.8 118.5v.7l.7 .4M132.8 118.5l.7 .4v.5l.8 .5M134.3 119.4l.7 .4v.7l.2-.1M134.3 119.4v.7l.7 .4M134.3 119.4l.7 .4v.5l.8 .5M138.9 118.9l-.2 2.2h2.6M138.9 118.9h2.2M139.1 118.4h1.8M139.1 118.4l-.2 .5M140.9 118.4l.2 .5"/>
<path d="M145 119.8l.7-.4v.7l-.7 .4M145 119.8v.7l-.2-.1M145 119.8v.5l-.9 .5v-.6l-.7 .5M146.5 118.9l.7-.4v.7l-.7 .4M146.5 118.9v.7l-.2-.1M146.5 118.9v.5l-.8 .5v-.5l-.7 .4M148 118l.7-.4v.7l-.7 .4M148 118v.7l-.1-.1M148 118v.5l-.8 .5v-.5l-.7 .4M149.5 117.1l.7-.4v.7l-.7 .4M149.5 117.1v.7h-.1M149.5 117.1v.5l-.8 .5v-.5l-.7 .4"/>
<path d="M151.1 116.2l.7-.4v.7l-.7 .4M151.1 116.2v.7h-.2M151.1 116.2v.6l-.9 .4v-.5l-.7 .4M152.6 115.4l.7-.4v.7l-.7 .4M152.6 115.4v.7l-.2-.1M152.6 115.4v.5l-.8 .5v-.6l-.7 .4M154.1 114.5l.7-.4v.7l-.7 .4M154.1 114.5v.7l-.2-.1M154.1 114.5v.5l-.8 .5v-.5l-.7 .4M155.6 113.6l.7-.4v.7l-.7 .4M155.6 113.6v.7l-.1-.1M155.6 113.6v.5l-.8 .5v-.5l-.7 .4"/>
<path d="M157.1 112.7l.7-.4v.7l-.7 .4M157.1 112.7v.7l-.1-.1M157.1 112.7v.6l-.8 .4v-.5l-.7 .4M158.7 111.8l.7-.4v.8l-.7 .4M158.7 111.8v.8l-.2-.1M158.7 111.8v.6l-.9 .5v-.6l-.7 .4M160.2 111l.7-.4v.7l-.7 .4M160.2 111v.7l-.2-.1M160.2 111v.5l-.8 .5v-.6l-.7 .4M161.7 110.1l.7-.4v.7l-.7 .4M161.7 110.1v.7l-.1-.1M161.7 110.1v.5l-.8 .5v-.5l-.7 .4"/>
<path d="M163.2 109.2l.7-.4v.7l-.7 .4M163.2 109.2v.7l-.1-.1M163.2 109.2v.5l-.8 .5v-.5l-.7 .4M164.3 103.8v1.1M164.3 104.9l-23.4 13.5M164.3 103.9l.4 .1M164.3 104.9l.4 .3M164.8 108.3l.7-.4v.7l-.7 .5M164.8 108.3v.8l-.2-.2M164.8 104l.4 1.7v1.5l-.4-1.9zM164.8 105.3l-23.7 13.6M164.8 108.3v.6l-.9 .4v-.5l-.7 .4"/>
<path d="M164.8 108.3l.7-.4v.6l.4-.3v-.8l-24.4 14v.9l.4-.3v-.5M165.1 105.1l.8 .5v1.8M165.2 107.2l-23.9 13.9-.2-2.2M51.4 120.2l-.1 .1M53 121.1l-.2 .1M53.2 120.1l-.4 .2 .8 .5 .4-.2M53.2 120.1l.8 .5M53.2 120.1l-.4 .2v.7l.8 .5v-.7l.4-.2M53.6 120.8l.7 .4v.9l-.7-.4zM54 120.6l.7 .4M54.5 122l-.2 .1M54.7 121l-.4 .2 .7 .4h2.6l.6-.4-.4-.2"/>
<path d="M54.7 121l.5 .3M55 121.6v.7M57.6 121.6v.7M57.8 121l-.5 .3M57.8 121l.4 .2v.7l-.6 .4h-2.6l-.7-.4v-.7l.4-.2M58 122l.2 .1v-.9l.7-.4v.9l-.7 .4M58.5 120.6l-.7 .4M59.3 120.1l.4 .2v.7l-.8 .5v-.7l-.4-.2M59.3 120.1l-.8 .5M59.3 120.1l.4 .2-.8 .5-.4-.2M59.6 121.1l.1 .1v-.9l.7-.4v.9l-.7 .4M61.1 120.2l.1 .1v-.9l.7-.4v.9l-.7 .4"/>
<path d="M135.8 120.2l.7 .5v.6h.2M135.8 120.2l.7 .5v.5l.9 .4M135.8 120.2v.7l.7 .4M137.4 121.1l.7 .4v.7l.1-.1M137.4 121.1v.7l.7 .4M138.5 121.4h3M138.5 122.3h3M141.9 121.5l.7-.4v.7l-.7 .4M141.9 121.5v.7l-.1-.1M143.4 120.7l.7-.5v.7l-.7 .4M143.4 120.7v.6h-.1M143.4 120.7v.5l-.8 .4v-.5l-.7 .4"/>
</g>
<path d="M26.1 50.9h163.7M26.2 50.8v9.7M189.7 50.8v9.7M26.1 60.4h163.7" fill="none" stroke="#000" stroke-width=".2"/>
<g fill="none" stroke="#000" stroke-width=".36">
<path d="M58 136.9h100.9M58 133h100.9M58 129.1h100.9v66.1h-100.9zM102.2 136.9v58.3M111.3 129.1v66.1M127.2 133v3.9M143 133v3.9M58 148.6h100.9M58 144.7h100.9M58 140.8h100.9M58 156.3h100.9M58 152.4h100.9"/>
<path d="M127.2 144.7v7.7M143 144.7v7.7M58 160.2h100.9M58 171.9h100.9M58 168h100.9M58 179.7h100.9M58 164.1h100.9M58 175.8h100.9M127.2 164.1v3.9M127.2 175.8v11.6M143 164.1v3.9M143 175.8v11.6"/>
<path d="M58 183.5h100.9M58 187.4h100.9M58 191.3h100.9M127.2 191.3v3.9M143 191.3v3.9M58 202.2h100.9v19.5h-100.9zM58 210h100.9M58 206.1h100.9M58 213.9h100.9M58 217.8h100.9M102.2 202.2v19.5M111.3 202.2v19.5"/>
<path d="M127.2 202.2v3.9M143 202.2v3.9"/>
</g>
<g font-size="3.9">
<text x="26.4" y="43.5">64-Lead Very Thin Plastic Quad Flat, No Lead Package (TGB) - 9x9x0.9 mm Body [VQFN]</text>
<text x="26.4" y="48.1">With 7.4 mm Exposed Pad; Atmel Legacy Package ZVN</text>
<text x="79.8" y="200.2">ALTERNATE CONFIGURATION</text>
</g>
<g font-size="3.2">
<text x="28.4" y="54.7">Note:</text>
<text x="41.1" y="58.3">http://www.microchip.com/packaging</text>
<text x="41.1" y="54.7">For the most current package drawings, please see the Microchip Packaging Specification located at</text>
<text x="48.7" y="126.9">Original Configuration</text>
<text x="133.3" y="126.9">Alternate Configuration</text>
</g>
<g font-size="2.9">
<text x="88.5" y="136">Dimension Limits</text>
<text x="103.8" y="132.1">Units</text>
<text x="116.6" y="136">MIN</text>
<text x="125.5" y="132.1">MILLIMETERS</text>
<text x="131.8" y="136">NOM</text>
<text x="147.9" y="136">MAX</text>
<text x="58.9" y="139.9">Number of Terminals</text>
<text x="58.9" y="143.8">Pitch</text>
<text x="105.7" y="139.9">N</text>
<text x="105.9" y="143.5">e</text>
<text x="128.9" y="143.8">0.50 BSC</text>
<text x="133.5" y="139.9">64</text>
<text x="58.9" y="147.7">Overall Height</text>
<text x="105.7" y="147.7">A</text>
<text x="116.4" y="147.7">0.80</text>
<text x="132.3" y="147.7">0.85</text>
<text x="148.2" y="147.7">0.90</text>
<text x="58.9" y="155.4">Terminal Thickness</text>
<text x="58.9" y="151.5">Standoff</text>
<text x="105" y="151.5">A1</text>
<text x="105" y="155.4">A3</text>
<text x="116.4" y="151.5">0.00</text>
<text x="129" y="155.4">0.20 REF</text>
<text x="132.3" y="151.5">0.02</text>
<text x="148.2" y="151.5">0.05</text>
<text x="58.9" y="159.3">Overall Length</text>
<text x="105.7" y="159.3">D</text>
<text x="128.9" y="159.3">9.00 BSC</text>
<text x="58.9" y="167.1">Exposed Pad Length</text>
<text x="58.9" y="163.2">Mold Cap Length</text>
<text x="104.9" y="163.2">D1</text>
<text x="104.9" y="167.1">D2</text>
<text x="116.4" y="167.1">7.20</text>
<text x="128.9" y="163.2">8.75 BSC</text>
<text x="132.3" y="167.1">7.30</text>
<text x="148.2" y="167.1">7.40</text>
<text x="58.9" y="171">Overall Width</text>
<text x="105.7" y="171">E</text>
<text x="128.9" y="171">9.00 BSC</text>
<text x="58.9" y="178.7">Exposed Pad Width</text>
<text x="58.9" y="174.9">Mold Cap Width</text>
<text x="105" y="174.9">E1</text>
<text x="105" y="178.8">E2</text>
<text x="116.4" y="178.7">7.20</text>
<text x="128.9" y="174.9">8.75 BSC</text>
<text x="132.3" y="178.7">7.30</text>
<text x="148.2" y="178.7">7.40</text>
<text x="58.9" y="182.6">Terminal Width</text>
<text x="105.9" y="182.6">b</text>
<text x="116.4" y="182.6">0.18</text>
<text x="132.3" y="182.6">0.23</text>
<text x="148.2" y="182.6">0.30</text>
<text x="58.9" y="186.5">Terminal Length</text>
<text x="58.9" y="190.4">Terminal-to-Exposed-Pad</text>
<text x="105.7" y="190.4">K</text>
<text x="105.9" y="186.5">L</text>
<text x="116.4" y="186.5">0.30</text>
<text x="129" y="190.4">0.45 REF</text>
<text x="132.3" y="186.5">0.40</text>
<text x="148.2" y="186.5">0.50</text>
<text x="58.9" y="194.3">Mold Draft Angle</text>
<text x="105.9" y="194.3">θ</text>
<text x="118.4" y="194.3">–</text>
<text x="134.3" y="194.3">–</text>
<text x="148.8" y="194.3">12°</text>
<text x="58.9" y="205.2">Overall Height</text>
<text x="58.9" y="209.1">Terminal Thickness</text>
<text x="105" y="209.1">A3</text>
<text x="105.7" y="205.2">A</text>
<text x="116.4" y="205.2">0.80</text>
<text x="129" y="209.1">0.20 REF</text>
<text x="132.3" y="205.2">0.85</text>
<text x="148.2" y="205.2">0.90</text>
<text x="58.9" y="213">Base Thickness</text>
<text x="105" y="213">A4</text>
<text x="129" y="213">0.30 REF</text>
<text x="58.9" y="216.9">Mold Cap Length</text>
<text x="58.9" y="220.7">Mold Cap Width</text>
<text x="104.9" y="216.9">D1</text>
<text x="105" y="220.7">E1</text>
<text x="128.9" y="216.9">8.71 BSC</text>
<text x="128.9" y="220.7">8.71 BSC</text>
<text x="32.9" y="224.4">Notes:</text>
<text x="32.9" y="229">1. Pin 1 visual index feature may vary, but must be located within the hatched area.</text>
<text x="32.9" y="232.3">2. Package is punch singulated</text>
<text x="32.9" y="235.6">3. Dimensioning and tolerancing per ASME Y14.5M</text>
<text x="42.5" y="238.9">BSC: Basic Dimension. Theoretically exact value shown without tolerances.</text>
<text x="42.5" y="242.2">REF: Reference Dimension, usually without tolerance, for information purposes only.</text>
<text x="99.7" y="251.7">Microchip Technology Drawing C04-21436-TGB Rev B Sheet 2 of 2</text>
<text x="26.6" y="261.3">© 2022 Microchip Technology Inc.</text>
</g>
</svg>
